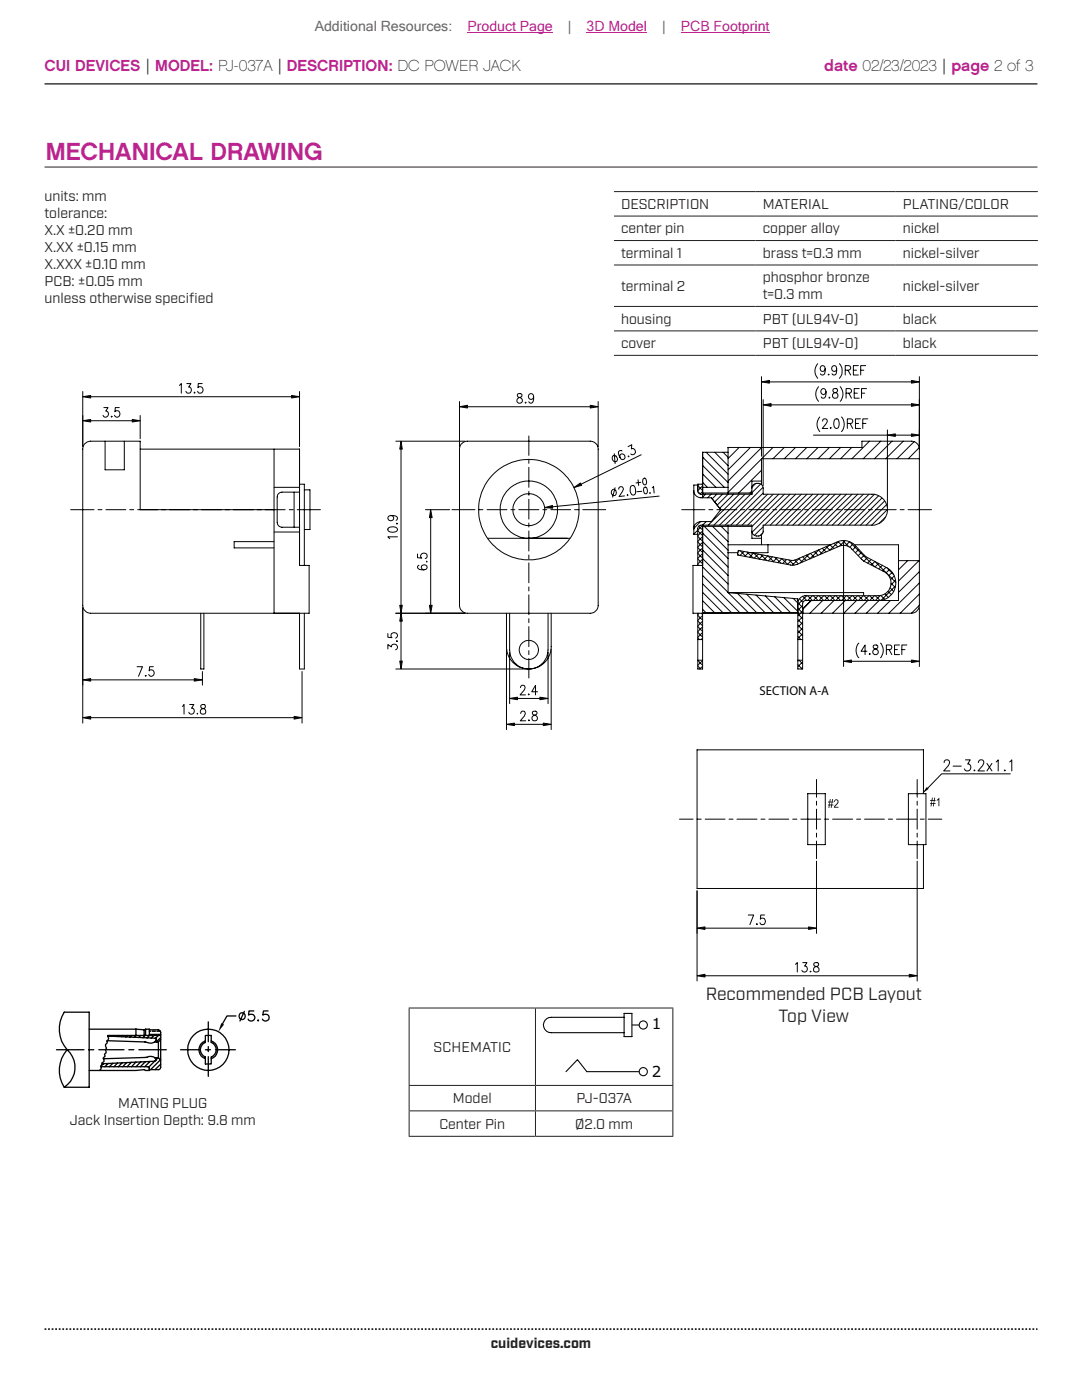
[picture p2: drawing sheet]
<svg xmlns="http://www.w3.org/2000/svg" width="216mm" height="279mm" viewBox="0 0 216 279" stroke-linecap="round" stroke-linejoin="round" font-family="sans-serif">
<path d="M8.9 16.7h198.1" fill="none" stroke="#231f20" stroke-width=".26"/>
<path d="M8.9 265.3h198.1" fill="none" stroke="#231f20" stroke-width=".35" stroke-dasharray=".4 .4 .4 .4 .4 .4" stroke-dashoffset=".7" stroke-linecap="butt"/>
<g fill="none" stroke="#040503" stroke-width=".2">
<path d="M161.2 158.4h3.5v10.2h-3.5zM162.9 155.6v3.5M162.9 159.9v.8M181.3 158.4h3.5v10.2h-3.5zM183 155.6v3.5M183 159.9v.8M184.3 158.4v-8.8h-45.2v27.7h45.2v-8.7M135.6 163.5h2.7M139.1 177.8v8.5M139.1 163.5h.8M140.7 163.5h4M145.5 163.5h.8"/>
<path d="M147 163.5h4M151.8 163.5h.8M153.4 163.5h4M158.2 163.5h.8M159.8 163.5h4M162.9 161.5v4M162.9 166.3v.8M162.9 167.9v3.5M162.9 171.9v14.4M164.6 163.5h.7M166.1 163.5h4M170.9 163.5h.8"/>
<path d="M172.5 163.5h4M177.3 163.5h.8M178.9 163.5h3.9M183 161.5v4M183 166.3v.8M183 167.9v3.5M183.6 163.5h.8M185.2 163.5h2.7M140.7 185.2h20.6"/>
</g>
<path d="M139.1 185.2l1.6-.2v.5z" fill="#040503"/>
<path d="M139.1 185.2l1.6-.2v.5z" fill="none" stroke="#040503" stroke-width=".2"/>
<path d="M161.3 185l1.6 .2-1.6 .3z" fill="#040503"/>
<path d="M139.1 177.8v18M183 171.9v23.9M140.7 194.7h40.7M149.3 182.6h1.1l-.8 1.9M151 184.3v.2zM152.6 182.6h-.8l-.1 .8a.6 .6 0 0 1 .9 .1 .6 .6 0 0 1 0 .8 .6 .6 0 0 1-.9 0l-.1-.1M161.3 185l1.6 .2-1.6 .3z" fill="none" stroke="#040503" stroke-width=".2"/>
<path d="M139.1 194.7l1.6-.3v.6z" fill="#040503"/>
<path d="M139.1 194.7l1.6-.3v.6z" fill="none" stroke="#040503" stroke-width=".2"/>
<path d="M181.4 194.4l1.6 .3-1.6 .3z" fill="#040503"/>
<path d="M158.7 192.4l.4-.3v1.9M160.2 192.1h.8l-.4 .7a.58 .58 0 0 1 .4 .9 .58 .58 0 0 1-1 0M161.7 193.8v.2zM162.5 192.2a.38 .38 0 0 0 .1 .6 .61 .61 0 0 1 .8 .4 .61 .61 0 0 1-.4 .8 .55 .55 0 0 1-.7-.4 .55 .55 0 0 1 .5-.7l.3-.1a.38 .38 0 0 0 .2-.6zM181.4 194.4l1.6 .3-1.6 .3z" fill="none" stroke="#040503" stroke-width=".2"/>
<path d="M184.9 157.1l.4 .3-1.3 1z" fill="#040503"/>
<path d="M188.4 152.2l.1-.3a.57 .57 0 0 1 .9 0 .83 .83 0 0 1-.2 .9l-.9 1.1h1.3M190.2 152.9h1.6M192.6 151.6h1l-.5 .9a.68 .68 0 0 1 .5 1 .68 .68 0 0 1-1.2-.1M194.4 153.6v.3zM195.2 152.2l.4-.6h.4l.2 .3a.83 .83 0 0 1-.1 .9l-1 1.1h1.3M196.9 152.4l1 1.5M197.9 152.4l-1 1.5M198.8 152.1l.4-.5v2.3M200.5 153.6v.3zM201.5 152.1l.4-.5v2.3M201.6 154.4h-13.7l-2.8 2.9" fill="none" stroke="#040503" stroke-width=".2"/>
<g fill="#040503">
<path d="M165.6 159.5h.2l-.1 .5h.3l.1-.5h.1l-.1 .5h.2v.1h-.2l-.1 .5h.3v.1h-.3l-.1 .5h-.1v-.5h-.2l-.1 .5h-.2l.1-.5h-.2v-.1h.2l.1-.5h-.3v-.1h.3zM165.6 160.1v.5h.3l.1-.5z" fill-rule="evenodd"/>
<path d="M166.6 159.6a.53 .53 0 0 1 .7 .3 .53 .53 0 0 1-.3 .7l-.4 .4h.7v.2h-.9l.1-.3a1.02 1.02 0 0 0 .6-1.1l-.3-.1-.2 .3h-.2z" fill-rule="evenodd"/>
<path d="M186 159.2h.1v.5h.2l.1-.5h.2l-.1 .5h.2v.2h-.2l-.1 .4h.3v.1h-.3l-.1 .5h-.2l.1-.5h-.3l-.1 .5h-.1l.1-.5h-.2v-.1h.2l.1-.4h-.3v-.2h.3zM186 159.9l-.1 .4h.4v-.4z" fill-rule="evenodd"/>
<path d="M187 159.6l.4-.4v1.7h-.1v-1.3l-.4 .3z" fill-rule="evenodd"/>
</g>
<path d="M16.5 82.9v6.2M18.1 84h8.3M28 82.9v4.7" fill="none" stroke="#040503" stroke-width=".2"/>
<path d="M16.5 84l1.6-.3v.5z" fill="#040503"/>
<path d="M16.5 84l1.6-.3v.5z" fill="none" stroke="#040503" stroke-width=".2"/>
<path d="M26.4 83.7l1.6 .3-1.6 .2z" fill="#040503"/>
<path d="M16.5 78.1v11M18.1 79.2h40.1M59.8 78.1v11M20.7 81.3h.9l-.5 .7a.58 .58 0 0 1 .5 .9 .58 .58 0 0 1-1 0M22.3 83v.3zM23.8 81.3h-.8l-.1 .9a.59 .59 0 0 1 .9 0 .59 .59 0 0 1-.1 .9 .59 .59 0 0 1-.9-.2M26.4 83.7l1.6 .3-1.6 .2z" fill="none" stroke="#040503" stroke-width=".2"/>
<path d="M16.5 79.2l1.6-.3v.5z" fill="#040503"/>
<path d="M16.5 79.2l1.6-.3v.5z" fill="none" stroke="#040503" stroke-width=".2"/>
<path d="M58.2 78.9l1.6 .3-1.6 .2z" fill="#040503"/>
<g fill="none" stroke="#040503" stroke-width=".2">
<path d="M35.8 76.9l.4-.4v2M37.3 76.5h.8l-.5 .8a.58 .58 0 0 1 .5 .9 .58 .58 0 0 1-1-.1M38.8 78.3v.2zM40.3 76.5h-.7l-.1 .9a.6 .6 0 0 1 .9 0 .6 .6 0 0 1 0 .8 .6 .6 0 0 1-.9 .1l-.1-.2M58.2 78.9l1.6 .3-1.6 .2zM21 88.1v5.7h3.8v-5.7M28 89.6h31.8v23.2h1.9v9.6h-43.6a1.63 1.63 0 0 1-1.6-1.6v-31.2a1.56 1.56 0 0 1 1.6-1.5h9.9v13.6M54.7 89.6v32.8M59.8 96.6h.9v16.2M60.7 97.8h1.2v7.9h-1.2M91.7 80.1v9M92.1 88.6l1-.5h24.8l.7 .2a1.57 1.57 0 0 1 .8 1.3v31.2a1.63 1.63 0 0 1-1.6 1.6h-24.5a1.63 1.63 0 0 1-1.6-1.6v-31.3z"/>
<path d="M93.3 81.2h24.5M105.5 87v3.9M105.5 91.7v.8M105.5 93.3v4M105.5 98.1v.7M105.5 99.6v4M119.4 80.1v9M14.1 101.7h4.7M19.6 101.7h.7M21.1 101.7h4M25.9 101.7h.8M27.5 101.7h29.4"/>
<path d="M57.7 101.7h.8M59.3 101.7h4.6M97.3 107.4h16.4M105.5 104.4v.8M105.5 106v4M105.5 110.8v.8M105.5 112.3v4M105.5 117.1v.8M105.5 118.7v4M105.5 123.5v.8M105.5 125.1v4M105.5 129.8v.8"/>
<path d="M105.5 131.4v3.9"/>
<circle cx="105.5" cy="101.7" r="5.7"/>
<circle cx="105.5" cy="101.7" r="3.2"/>
</g>
<path d="M91.7 81.2l1.6-.3v.5z" fill="#040503"/>
<path d="M91.7 81.2l1.6-.3v.5z" fill="none" stroke="#040503" stroke-width=".2"/>
<path d="M117.8 80.9l1.6 .3-1.6 .2z" fill="#040503"/>
<path d="M103.3 78.6a.4 .4 0 0 0 .1 .7 .62 .62 0 0 1 .8 .5 .62 .62 0 0 1-.7 .7 .64 .64 0 0 1-.3-.8 .64 .64 0 0 1 .7-.4 .38 .38 0 0 0 .2-.7zM106.5 79.2l-.1-.4a.5 .5 0 0 0-.9 0 .55 .55 0 0 0 .1 .8 .55 .55 0 0 0 .8-.1l.1-.3a.94 .94 0 0 1-.6 1.3l-.4-.3M104.8 80.3h.1v.2zM117.8 80.9l1.6 .3-1.6 .2zM84.9 101.7h4.8M85.9 103.3v17.5M84.9 122.4h7.9" fill="none" stroke="#040503" stroke-width=".2"/>
<path d="M85.9 101.7l.3 1.6h-.5z" fill="#040503"/>
<path d="M85.9 101.7l.3 1.6h-.5z" fill="none" stroke="#040503" stroke-width=".2"/>
<path d="M85.7 120.8h.5l-.3 1.6z" fill="#040503"/>
<path d="M79 88.1h13.8M80 89.6v31.2M83.3 110.6v.7l.8 .1a.59 .59 0 0 1 .1-.9 .59 .59 0 0 1 .8 .1 .59 .59 0 0 1-.1 .9M83.6 112.8l-.3 .5a1.07 1.07 0 0 0 1.3 .4 .52 .52 0 0 1-.5-.8 .57 .57 0 0 1 .8-.2 .57 .57 0 0 1 .2 .8l-.5 .2M85.1 112v.2zM79 122.4h13.8M85.7 120.8h.5l-.3 1.6z" fill="none" stroke="#040503" stroke-width=".2"/>
<path d="M80 88.1l.3 1.5h-.5z" fill="#040503"/>
<path d="M80 88.1l.3 1.5h-.5z" fill="none" stroke="#040503" stroke-width=".2"/>
<path d="M79.8 120.8h.5l-.3 1.6z" fill="#040503"/>
<path d="M77.5 105.4a1.36 1.36 0 0 1 1.8 .2v.2a1.22 1.22 0 0 1-1.9 0zM78 102.9l-.4 .1a.5 .5 0 0 0 0 .8 .55 .55 0 0 0 .8 0 .55 .55 0 0 0-.1-.8l-.3-.1a.94 .94 0 0 1 1.3 .6l-.3 .3M79.2 104.4l.1 .1-.1 .1zM79.3 107.1h-1.9l.4 .4M79 122.4h13.8M79 133.5h26M79.8 120.8h.5l-.3 1.6zM80 124v7.9" fill="none" stroke="#040503" stroke-width=".2"/>
<path d="M80 122.4l.3 1.6h-.5z" fill="#040503"/>
<path d="M80 122.4l.3 1.6h-.5z" fill="none" stroke="#040503" stroke-width=".2"/>
<path d="M79.8 131.9h.5l-.3 1.6z" fill="#040503"/>
<path d="M77.4 129.5v-.9l.7 .5a.59 .59 0 0 1 .9-.4 .59 .59 0 0 1-.1 1M77.4 126.4v.8l.8 .1a.59 .59 0 0 1 .1-.9 .59 .59 0 0 1 .8 .1 .59 .59 0 0 1-.2 .8M79.2 127.9l.1 .1-.1 .1zM79.8 131.9h.5l-.3 1.6zM101.1 122.4v6.7a4.5 4.5 0 0 0 4.4 4.4 4.5 4.5 0 0 0 4.5-4.4v-6.7M101.7 122.4v7.3a3.8 3.8 0 0 0 3.8 3.8 3.8 3.8 0 0 0 3.9-3.8v-7.3M101.7 130.2v10.2M103.3 139.4h4.4M109.4 130.2v10.2" fill="none" stroke="#040503" stroke-width=".2"/>
<path d="M101.7 139.4l1.6-.3v.5z" fill="#040503"/>
<path d="M101.7 139.4l1.6-.3v.5z" fill="none" stroke="#040503" stroke-width=".2"/>
<path d="M107.7 139.1l1.7 .3-1.7 .2z" fill="#040503"/>
<path d="M101.1 129.6v16M103.9 137.2l.1-.4a.53 .53 0 0 1 .7 .2 .53 .53 0 0 1-.1 .8l-.8 .9h1.1M105.5 138.5v.2zM107.3 138.1h-1.2l.8-1.3v1.9M107.7 139.1l1.7 .3-1.7 .2zM110 129.6v16M102.6 144.6h5.8" fill="none" stroke="#040503" stroke-width=".2"/>
<path d="M101.1 144.6l1.5-.3v.5z" fill="#040503"/>
<path d="M101.1 144.6l1.5-.3v.5z" fill="none" stroke="#040503" stroke-width=".2"/>
<path d="M108.4 144.3l1.6 .3-1.6 .2z" fill="#040503"/>
<path d="M16.5 121.3v15.4M18.1 135.7h20.7M40.4 134v2.7M103.9 142.4l.3-.5 .5 .1 .1 .3-.2 .6-.8 .9h1.1M105.5 143.6v.2zM106.3 142a.4 .4 0 0 0 .1 .6 .69 .69 0 0 1 .7 .4 .69 .69 0 0 1 0 .8 .57 .57 0 0 1-.9-.2 .57 .57 0 0 1 .4-.8l.3-.2a.38 .38 0 0 0 .2-.6zM108.4 144.3l1.6 .3-1.6 .2z" fill="none" stroke="#040503" stroke-width=".2"/>
<path d="M16.5 135.7l1.6-.3v.5z" fill="#040503"/>
<path d="M16.5 135.7l1.6-.3v.5z" fill="none" stroke="#040503" stroke-width=".2"/>
<path d="M38.8 135.4l1.6 .3-1.6 .2z" fill="#040503"/>
<path d="M16.5 121.3v23M27.3 133.1h1.1l-.8 1.9M29 134.8h.1v.2zM30.6 133.1h-.8v.8a.6 .6 0 0 1 .8 0 .6 .6 0 0 1 0 .8 .6 .6 0 0 1-.8 .1l-.1-.2M38.8 135.4l1.6 .3-1.6 .2zM59.8 122.4v11.1M60.3 134v10.3M60.7 122.4v11.1M18.1 143.2h40.6" fill="none" stroke="#040503" stroke-width=".2"/>
<path d="M16.5 143.2l1.6-.2v.5z" fill="#040503"/>
<path d="M16.5 143.2l1.6-.2v.5z" fill="none" stroke="#040503" stroke-width=".2"/>
<path d="M58.7 143l1.6 .2-1.6 .3z" fill="#040503"/>
<g fill="none" stroke="#040503" stroke-width=".2">
<path d="M122.3 91a.64 .64 0 0 1 .8 .3 .64 .64 0 0 1-.2 .8 .71 .71 0 0 1-.7-.3 .71 .71 0 0 1 .1-.8zM122.6 90.6l.1 1.9M124.1 90l-.1-.1a.5 .5 0 0 0-.6 .6l.3 .8a.51 .51 0 0 1 .3-.7 .57 .57 0 0 1 .8 .5 .57 .57 0 0 1-.9 .5l-.2-.3M125.3 89.1l.8-.3-.1 .8a.59 .59 0 0 1 .8 .6 .59 .59 0 0 1-.9 .4M125.4 91v.2zM127.9 90.8l-12 5.8M90.2 101.7h4.6M95.6 101.7h.8M97.2 101.7h3.9M101.9 101.7h.8M103.5 101.7h4M108.3 101.7h.8"/>
<path d="M109.9 101.7h4M114.6 101.7h.8M116.3 101.7h4.6M40.1 122.4v11.1h.6v-11.1M59.8 133.5h.9M36.4 141l.3-.4v1.9M37.8 140.6h.9l-.5 .7a.58 .58 0 0 1 .5 1 .58 .58 0 0 1-1-.2M39.4 142.3v.2zM40.1 140.7a.4 .4 0 0 0 .2 .6 .61 .61 0 0 1 .8 .7 .61 .61 0 0 1-1 .4v-.1a.68 .68 0 0 1 0-.7 .68 .68 0 0 1 .7-.3l.1-.1v-.5l-.2-.1zM58.7 143l1.6 .2-1.6 .3z"/>
<circle cx="105.5" cy="101.7" r="10"/>
<circle cx="105.5" cy="129.7" r="1.9"/>
</g>
<path d="M114.5 97.3l1.3-.9 .3 .4z" fill="#040503"/>
<g fill="none" stroke="#040503" stroke-width=".2">
<path d="M114.5 97.3l1.3-.9 .3 .4zM122.2 97.8a.62 .62 0 0 1 .8 .3 .62 .62 0 0 1-.3 .8 .64 .64 0 0 1-.7-.4 .64 .64 0 0 1 .2-.7zM122.7 97.3l-.5 1.9M123.5 97.6h-.1a.48 .48 0 0 1 .6-.5 .48 .48 0 0 1 .4 .5l-.9 1.5 1.1-.1M125.2 98.7v.2zM125.9 97l.4-.1a1.39 1.39 0 0 1 .4 1.8l-.4 .1a1.26 1.26 0 0 1-.4-1.8zM127.3 95.8l.1 1.1M127.9 96.3l-1 .1M128.1 98.1h-1M128.4 95.6l.2-.2a.76 .76 0 0 1 .1 1.4 .81 .81 0 0 1-.3-1.2zM128.5 97.3l.2-.1a.8 .8 0 0 1 .2 1.4h-.1a.97 .97 0 0 1-.3-1.3zM129.6 98.4h.1z"/>
<path d="M130.2 97.3l.2-.2 .1 1.3M131.5 99l-21.2 2.1"/>
</g>
<path d="M108.7 101.3l1.5-.4 .1 .5z" fill="#040503"/>
<g fill="none" stroke="#040503" stroke-width=".2">
<path d="M54.7 97.3h5.1M58.7 98.2v7M59.8 98.2l-3.9 .1a.93 .93 0 0 0-.6 .9l.1 5.2a.93 .93 0 0 0 .9 .8h3.5M138.4 98v8.6h.8M139.2 96.8h-.8a2.23 2.23 0 0 0 .5 2.1l1 .4h2l1.9 2.4-1.9 2.4h-2a1.42 1.42 0 0 0-1.5 1.5M140.2 97.3h5.1M140.2 98.4h9.8M140.2 96.3l1 1M140.2 94.6l2.7 2.7M140.2 92.9l4.3 4.4M140.2 91.2l5.1 5.1M140.8 98.6l-.6 .6"/>
<path d="M140.9 90.3l4.4 4.3M141.9 98.6l-.7 .7M142.6 90.3l2.7 2.6M143 98.6l-.9 1M144.2 98.6l-1.6 1.6M144.3 90.3l1 1M145.3 90.3h-5.1v9M145.3 89.3v.1M146.4 98.6l-2.8 2.8M147.5 89.3l-2.2 2.2M147.5 98.6l-6.2 6.2M148.7 98.6l-6.3 6.2"/>
<path d="M149.7 89.3l-4.4 4.5M149.8 98.6l-6.2 6.2M150 97.4a1.09 1.09 0 0 1 1.6-.9l.2 .1a.86 .86 0 0 1 .5 .8v1.2h21.7a3.1 3.1 0 0 1 3.1 3.1 3.1 3.1 0 0 1-3.1 3.1h-21.7l-.1 1.5a1.19 1.19 0 0 1-1.8 .5l-.4-.8M150 98l-.3 .4M150.8 96.5l-.7 .7M151.8 96.6l-1.8 1.7M151.9 96h-1.9v2.6h-10.1a.64 .64 0 0 1-.7-.6v-1.4h1M151.9 91.6l-6.6 6.7M151.9 93.8l-4.5 4.6M152 89.3l-6.7 6.7M152.2 97.3l-4.4 4.4M152.3 98.4l-6.5 6.4"/>
<path d="M153.2 98.6l-6.3 6.2M154.2 89.3l-2.2 2.3M154.3 98.6l-6.2 6.2M155.4 98.6l-6.2 6.2M156.5 89.3l-2.3 2.3M156.5 98.6l-6.5 6.5M157.7 98.6l-7.6 7.6M158.7 89.3l-2.2 2.3M158.8 98.6l-6.2 6.2M159.9 98.6l-6.2 6.2M161 89.3l-2.3 2.3M161 98.6l-6.2 6.2"/>
<path d="M162.2 98.6l-6.3 6.2M162.3 86.8h14.8M163.2 89.3l-2.2 2.3M163.3 98.6l-6.2 6.2M164.4 98.6l-6.2 6.2M165.5 89.3l-2.3 2.3M165.5 98.6l-6.2 6.2M166.7 98.6l-6.3 6.2M167.7 89.3l-2.2 2.3M167.8 98.6l-6.2 6.2M168.9 98.6l-6.2 6.2M169.9 89.3l-2.2 2.3"/>
<path d="M170 98.6l-3.1 3.1M171.2 98.6l-6.3 6.2M172.3 98.6l-6.2 6.2M173.4 98.6l-6.2 6.2M173.5 88.1l-3.5 3.5M174.5 98.6l-6.2 6.2M175.3 98.9l-5.9 5.9M175.7 88.1l-3.5 3.5M176 99.4l-5.4 5.4M176.5 100l-4.8 4.8M177.1 85.8v15.4M178 88.1l-3.5 3.5"/>
<path d="M178.7 86.8h3.2M180.2 88.1l-3.5 3.5M182.4 88.1l-3.4 3.5M183.4 89.3l-2.2 2.3M183.4 85.8v3.3M183.4 91.6h-31.5v5.1M54.7 108.1h-8v1.2h8M54.7 106.2h5.1M108.7 101.3l1.5-.4 .1 .5zM136 101.7h4.7M139.2 105.8l-.8 .8M139.8 104.1l-1.4 1.4"/>
<path d="M140.2 112.8h-1.9v9.6h43.6M140.2 105.1h9.8M140.2 119.9l2.4 2.4M140.2 118.2l4 4.1M140.2 116.5l5.7 5.8M140.2 114.8l7.4 7.5M140.2 113.1l5.1 5.1M140.2 111.5l5.1 5.1M140.2 109.8l5.1 5M140.2 108.1l5.1 5.1M140.2 106.4l5.1 5.1M140.5 105.1l4.8 4.7"/>
<path d="M140.9 104.1l-.7 .7v28.7h-1v-11.1M141.4 101.7h.8M142.2 105.1l3.1 3M143 101.7h4M143.1 100.8l2.2-2.2v-9.3h26.7v-1.2h10.2a1.52 1.52 0 0 1 1.2 1.5v31.2M143.9 105.1l1.4 1.3M145.3 118.3l13.9 1.2v14h1M145.3 104.8v13.5M145.3 118.3h27v.6M145.3 110.3h1.9M145.3 108.7h20.4M145.3 118.3l4 4"/>
<path d="M147.2 110.8l.1-1 10.6 2M147.2 118.4l3.8 3.9M147.8 101.7l-3.1 3.1M147.8 101.7h.8M149 118.6l3.7 3.7M149.4 101.7h4M150.9 118.8l3.5 3.5M151.9 107.4h-1.9v-2.6h-10.1a.64 .64 0 0 0-.7 .7v7.3M151.9 106.7v2M152.2 106.3l-.6 .6M152.3 105.1l-1.8 1.7M152.7 118.9l3.3 3.4"/>
<path d="M153.2 108.7v1.6h-3.3M154.2 101.7h.8M154.6 119.1l3.1 3.2M155.8 101.7h3.9M156.4 119.3l2.8 2.7M158.3 119.4l.9 .9M159.2 119.8h.1M160.5 101.7h.8M161.8 119.8l-1.6 1.6v1M161.9 119.8l-1.7 1.8M162.1 101.7h4M164.2 119.8l-2.6 2.6"/>
<path d="M166.4 119.8l-2.5 2.6M166.9 101.7l-3.1 3.1M166.9 101.7h.8M168.5 101.7h3.9M168.7 119.8l-2.6 2.6M170.9 119.8l-2.5 2.6M172.6 110.9l-1.9-2a3.2 3.2 0 0 0-3.8-.7l-8.2 3.6M172.9 111.2l4 2.1a3.5 3.5 0 0 1 1.7 3.9 3.5 3.5 0 0 1-3.4 2.6M173.2 119.8l-2.6 2.6M173.3 101.7h.8M174.9 101.7h3.9M175.4 119.8l-2.5 2.6"/>
<path d="M176.7 103.2l-1.3 1.3M176.9 100.7l-4.1 4.1M177.1 101.7l-3.2 3.1M177.7 119.8l-2.6 2.6M179.3 108.7v11.1h-18.5M179.3 111.9h4.1M179.6 101.7h.8M181.1 111.9l-1.8 1.8M181.2 101.7h4.7M183.4 111.9l-4.1 4.1M183.4 114.1l-4.1 4.1M183.4 116.3l-6 6.1"/>
<path d="M183.4 118.6l-3.8 3.8M139.2 131.8h1M139.2 127.6h1M140.2 122.3h19M140.2 121.6l.7 .7M159.2 131.8h1M159.2 127.6h1M183.4 120.8v.2a1.58 1.58 0 0 1-1.5 1.4M183.4 120.8l-1.5 1.6"/>
</g>
<path d="M181.9 86.6l1.5 .2-1.5 .3z" fill="#040503"/>
<path d="M181.9 86.6l1.5 .2-1.5 .3z" fill="none" stroke="#040503" stroke-width=".2"/>
<path d="M177.1 86.8l1.6-.2v.5z" fill="#040503"/>
<g fill="none" stroke="#040503" stroke-width=".2">
<path d="M152.3 79.8v17.1M183.4 79.8v9.3M153.9 80.8h28M163.6 83.2a2.21 2.21 0 0 0 0 2.9M164.2 84.1v-.3l.2-.2 .6 .2a.65 .65 0 0 1-.2 .8l-.7 .9h1.1M165.7 85.4h.1l-.1 .1zM166.6 83.7l.4-.1a1.12 1.12 0 0 1 .4 1.5l-.2 .3-.3 .1a1.31 1.31 0 0 1-.3-1.8zM167.9 83.2a2.22 2.22 0 0 1 0 2.9M169.1 84.5l.9-.1 .2-.3-.1-.3-.3-.2h-.7v1.9M169.6 84.5l.6 1M170.7 84.5h.6M171.7 83.6h-1v1.9h1"/>
<path d="M172.2 84.5h.6M173.2 83.6h-1v1.9M177.1 86.8l1.6-.2v.5z"/>
</g>
<path d="M181.9 80.5l1.5 .3-1.5 .3z" fill="#040503"/>
<path d="M181.9 80.5l1.5 .3-1.5 .3z" fill="none" stroke="#040503" stroke-width=".2"/>
<path d="M152.3 80.8l1.6-.3v.6z" fill="#040503"/>
<g fill="none" stroke="#040503" stroke-width=".2">
<path d="M151.9 75.2v15.9M153.5 76.2h28.4M163.3 77.2a2.22 2.22 0 0 0 0 2.9M164.8 78.2l-.1-.4a.53 .53 0 0 0-.7 0 .53 .53 0 0 0 0 .7 .53 .53 0 0 0 .7 0l.1-.3a.94 .94 0 0 1-.6 1.3l-.3-.3M165.5 79.3v.2zM166.3 77.6a.46 .46 0 0 0 .1 .7 .62 .62 0 0 1 .8 .4 .62 .62 0 0 1-.4 .8h-.3a.62 .62 0 0 1-.4-.8 .62 .62 0 0 1 .8-.4 .41 .41 0 0 0 .2-.4 .41 .41 0 0 0-.3-.4zM167.7 77.2a2.21 2.21 0 0 1 0 2.9M168.8 78.5l.9-.1 .2-.3-.2-.5-.9-.1v2M169.4 78.5l.5 1M170.4 78.5h.7M171.4 77.5h-1v2h1M171.9 78.5h.6"/>
<path d="M172.9 77.5h-1v2M183.4 75.2v13.9M152.3 80.8l1.6-.3v.6z"/>
</g>
<path d="M181.9 75.9l1.5 .3-1.5 .3z" fill="#040503"/>
<path d="M181.9 75.9l1.5 .3-1.5 .3z" fill="none" stroke="#040503" stroke-width=".2"/>
<path d="M151.9 76.2l1.6-.3v.6z" fill="#040503"/>
<g fill="none" stroke="#040503" stroke-width=".2">
<path d="M151.9 76.2l1.6-.3v.6zM163.2 72.6a2.21 2.21 0 0 0 0 2.9M164.7 73.6l-.1-.4a.47 .47 0 0 0-.9 0v.3a.55 .55 0 0 0 .5 .6l.4-.2 .1-.3a.87 .87 0 0 1-.7 1.2l-.3-.2M165.3 74.7v.1zM166.9 73.6v-.4a.47 .47 0 0 0-.9 0 .56 .56 0 0 0 .1 .7 .56 .56 0 0 0 .6 .1l.2-.4a.89 .89 0 0 1-.5 1.2l-.4-.2M167.5 72.6a2.21 2.21 0 0 1 0 2.9M168.7 73.9l.9-.1 .1-.3v-.4l-.3-.1h-.7v1.8M169.2 73.9l.5 .9M170.3 73.9h.6M171.3 73h-1v1.8h1M171.7 73.9h.7M172.7 73h-1v1.8"/>
<path d="M158.7 111.8h-.8M160.8 119.8h-.1a.57 .57 0 0 0-.5 .7v13M160.8 118.9a1.56 1.56 0 0 0-1.6 1.6M167.3 109.1l-8.3 3.5-.6 .2-11.2-2M167.3 109.1l1.3-.3 1.1 .5 2.6 2.7 4.1 2.1a2.53 2.53 0 0 1 1.3 2.9 2.53 2.53 0 0 1-2.5 1.9h-14.6M168.3 108.3v24.7M170.5 108.7h8.8M172.6 110.9l.3 .3M169.9 132h12M183.4 121.3v11.7"/>
</g>
<path d="M168.3 132l1.6-.3v.5z" fill="#040503"/>
<path d="M168.3 132l1.6-.3v.5z" fill="none" stroke="#040503" stroke-width=".2"/>
<path d="M181.9 131.7l1.5 .3-1.5 .2z" fill="#040503"/>
<g fill="none" stroke="#040503" stroke-width=".2">
<path d="M139.2 98.1l.6 .5M139.2 96.9l1 1M139.4 96.6l-.2 .2M140 96.6l.2 .2M140.2 98.1l-.5 .5M140.2 97l-1 .9M139.2 112.7l.2 .1M139.2 111.6l1 .9M139.2 110.4l1 1M139.2 109.3l1 1M139.2 108.2l1 .9M139.2 107.1l1 .9"/>
<path d="M139.2 105.9l1 1M139.4 105l.8 .8M140.2 112.7l-.2 .1M140.2 111.6l-1 1M140.2 110.5l-1 .9M140.2 109.3l-1 1M140.2 108.2l-1 1M140.2 107.1l-1 1M140.2 106l-1 .9M140.2 104.8l-1 1M147.2 110.6l.3 .2M147.5 109.9l-.2 .2"/>
<path d="M147.7 109.9l1.2 1.2M148.5 110.1l-.8 .7M149.1 110.1l1.2 1.2M149.4 110.2l-.8 .9M150.4 110.4l-.9 .8M150.4 110.4l1.3 1.2M151.3 110.6l-.8 .8M151.8 110.7l1.2 1.2M152.2 110.8l-.8 .8M153.2 110.9l-.8 .9M153.2 110.9l1.2 1.2M154.2 111.1l-.9 .8"/>
<path d="M154.6 111.2l1.2 1.2M155.1 111.3l-.8 .8M156 111.5l1.2 1.2M156 111.5l-.8 .8M157 111.6l-.8 .9M157.4 111.7l1 1.1M157.9 111.8l-.8 .8M158.6 111.8l.7 .7M159.4 111.4l.7 .8M159.5 119.5l.7 .7M159.5 111.4l-1.4 1.4M160.2 119l.8 .8"/>
<path d="M160.2 111.1l.7 .7M160.9 110.8l.8 .7M161 118.9l-1.8 1.8M161.2 118.9l.9 .9M161.5 110.6l-1.8 1.7M161.7 110.4l.7 .8M162.1 118.9l-.9 .9M162.3 118.9l.9 .9M162.5 110.1l.7 .7M163.2 118.9l-.9 .9M163.3 109.8l.7 .7M163.4 118.9l1 .9"/>
<path d="M163.4 109.7l-1.8 1.8M164.1 109.4l.7 .7M164.4 118.9l-1 .9M164.5 118.9l1 .9M164.9 109.1l.7 .7M165.4 108.8l-1.8 1.9M165.5 118.9l-1 .9M165.7 118.9l.9 .9M165.7 108.8l.7 .7M166.4 108.4l.8 .7M166.6 118.9l-.9 .9M166.8 118.9l.9 .9"/>
<path d="M167.2 108.1l.8 .7M167.4 108.1l-1.9 1.7M167.7 118.9l-.9 .9M167.9 118.9l1 .9M168.2 107.9l1.2 1.2M168.6 107.9l-1.1 1.1M168.7 108.9l.8-.8 5 5M168.9 118.9l-1 .9M169 118.9l1 .9M170 118.9l-1 .9M170.2 118.9l.9 .9M170.2 108.5l-.6 .7"/>
<path d="M170.8 109.1l-.6 .6M171.1 118.9l-.9 .9M171.3 118.9l.9 .9M171.4 109.6l-.7 .7M171.9 110.2l-.7 .7M172.2 118.9l-.9 .9M172.4 118.9l1 .9M172.4 110.8l-.6 .7M173.1 111.3l-.7 .7M173.4 118.9l-1 .9M173.5 118.9l1 .9M173.8 111.7l-.7 .7"/>
<path d="M173.9 112.8l.7-.7 4.1 4.1M174.5 118.9l-1 .9M174.7 118.9l.9 .9M175.3 112.4l-.7 .7M175.7 118.8l-1 1M175.7 118.8l.8 .8M176.1 112.8l-.7 .7M176.6 118.5l.6 .7M176.8 113.2l-.7 .7M176.9 113.3l1.4 1.4M177.2 118l.7 .7M177.5 113.6l-.7 .7"/>
<path d="M177.6 117.3l.7 .8M177.8 116.4l.8 .8M178 114.2l-.6 .7M178.4 114.9l-.7 .8M178.7 116.9l-2.9 2.9M178.7 115.8l-.9 .9M139.2 132.9l.6 .6M139.2 131.8l1 1M139.2 127.3l.4 .3M139.2 126.2l1 .9M139.2 125.1l1 .9M139.2 123.9l1 1"/>
<path d="M139.2 122.8l1 1M139.5 122.4l-.3 .3M139.9 122.4l.3 .2M140.2 133l-.6 .5M140.2 131.8l-1 1M140.2 127.3l-.3 .3M140.2 126.2l-1 1M140.2 125.1l-1 1M140.2 124l-1 .9M140.2 122.8l-1 1M159.2 132.6l.9 .9M159.2 127l.6 .6"/>
<path d="M159.2 125.9l1 .9M159.2 124.8l1 .9M159.2 123.6l1 1M159.2 122.5l1 1M159.2 121.4l1 .9M159.2 120.3l1 .9M159.4 131.8l-.2 .1M159.4 131.8l.8 .7M160.2 133.2l-.3 .3M160.2 132.1l-1 1M160.2 127.6h-.1M160.2 126.5l-1 .9"/>
<path d="M160.2 125.3l-1 1M160.2 124.2l-1 1M160.2 123.1l-1 1M160.2 122l-1 .9M160.2 120.8l-1 1M171.4 128.3a2.22 2.22 0 0 0 0 3M173 130h-1.2l.8-1.3v1.9M173.4 130.5h.2l-.1 .1zM174.3 128.8a.4 .4 0 0 0 .1 .6l.4 .2a.56 .56 0 0 1 .5 .5 .56 .56 0 0 1-.4 .5 .58 .58 0 0 1-.7-.3 .92 .92 0 0 1 .9-1 .37 .37 0 0 0-.2-.6zM175.7 128.3a2.21 2.21 0 0 1 0 3M176.9 129.6h.9l.1-.3v-.4l-.3-.2h-.7v1.9M177.4 129.6l.5 1"/>
<path d="M178.5 129.6h.6M179.5 128.7h-1v1.9h1M179.9 129.6h.7M180.9 128.7h-1v1.9M181.9 131.7l1.5 .3-1.5 .2z"/>
</g>
<g fill="none" stroke="#231f20" stroke-width=".2">
<path d="M8.9 33.3h198.1M81.5 201.2h52.9M81.5 216.6h52.9M81.6 201.3v15.2M81.6 216.7v4.9M106.8 201.3v15.2M106.8 216.7v4.9M134.3 201.3v15.2M134.3 216.7v4.9M81.5 221.7h52.9M81.5 226.8h52.9M81.6 221.8v4.9"/>
<path d="M106.8 221.8v4.9M134.3 221.8v4.9"/>
</g>
<path d="M117.1 213.9h11.3M124.5 203h-14.5a1.53 1.53 0 0 0-1.6 1.6 1.53 1.53 0 0 0 1.6 1.5h14.5M124.5 202.2h1.6v4.7h-1.6z" fill="none" stroke="#050504" stroke-width=".22"/>
<circle cx="128.4" cy="213.9" r=".81" fill="#fff"/>
<path d="M127.7 213.9a.71 .71 0 0 1 1.4 0 .71 .71 0 0 1-1.4 0zM127.4 213.9a.95 .95 0 0 0 1.9 0 .95 .95 0 0 0-1.9 0z" fill="#050504"/>
<path d="M112.9 213.9l2.3-2.4 1.9 2.4M126.1 204.6h2.3" fill="none" stroke="#050504" stroke-width=".22"/>
<circle cx="128.4" cy="204.6" r=".81" fill="#fff"/>
<path d="M127.7 204.6a.71 .71 0 0 0 1.4 0 .71 .71 0 0 0-1.4 0zM127.4 204.6a.95 .95 0 0 1 1.9 0 .95 .95 0 0 1-1.9 0z" fill="#050504"/>
<g fill="none" stroke="#050504" stroke-width=".26">
<path d="M11.3 209.5h5.4M13.4 209.5a6.2 6.2 0 0 1-.6-7.5h5v15h-5a6.2 6.2 0 0 1 .6-7.5 4.7 4.7 0 0 1-.6 7.5M17.7 209.5h1M19.7 209.5h5M25.7 209.5h1M27.7 209.5h5.5M36 209.5h4M41 209.5h1M41.6 203.9v4M41.6 208.9v1M41.6 210.9v3.9M43 209.5h4"/>
<path d="M47.1 202.8h-1.8l-.9 1.5"/>
<circle cx="41.6" cy="209.5" r="4.1"/>
</g>
<path d="M44.2 204.2l.5 .3-1.1 1.4z" fill="#050504"/>
<g fill="none" stroke="#050504" stroke-width=".26">
<path d="M17.8 213.6h9.3l1.7-.1 .3 .1h.7M17.8 205.4h9.3M20.6 211.3l8.7-.3a1.19 1.19 0 0 1 1.8 .5M20.6 212.3l-.5 .5M21.4 207.7l7.6 .2M21.5 206.8l9.5 .4a.55 .55 0 0 1-.4 .9l-.4 .1-1.3-.3M21.6 212.3l-.7 .6M21.9 206.6l-.1 .2M22.5 212.2l-.7 .7M22.7 206.6l-.1 .2M23.4 212.2l-.7 .7M23.7 206.6l-.3 .3"/>
<path d="M24.4 212.1l-.8 .8M24.5 206.6l-.2 .3M25.3 212l-.8 .9M25.4 206.6l-.3 .3M26.2 212l-.8 .9M26.3 206.6l-.3 .4M27.1 205.4l1.7 .1 1-.1v1.2l-.5 .6M27.1 205.4v1.2M27.1 212l-.9 .9M27.2 206.6l-.4 .4M28 206.6l-.3 .5M28.1 211.9l-1 1"/>
<path d="M28.8 205.5v1.1M28.9 206.6l-.4 .5M29 211.9l-1 1M29.1 205.4v1.2M29.8 205.5h1.8l.5 .5v7l-.3 .4-2 .1v.1v-.4l-.3-.3h-9.4M29.8 206.4h2.3M29.8 205.8h.3M29.9 211.8l-1 1.1M30.4 205.8h.6M30.7 206.6l-.5 .6M30.9 211.8l-10.5 .5M30.9 207.9h.7"/>
<path d="M30.9 211.8l-1.3 1.2M31.1 211.5l-.2 .3M31.3 205.8h.6M31.6 211.1l-.5 .4M31.6 207.9v3.2h-.7M31.6 211.1l.5 .4M31.6 206.6l-.6 .6M32 211.5l-1.9 2M32.1 206.6h-10.6l.2 .6-.4 .6 .1 .3a.68 .68 0 0 0-.1 1.1l-.2 .3v.7l-.3 .2 .2 .4-.4 .3 .2 .7-.5 .3 .1 .2-.3 .5 .1 .5-.4 .3M32.1 207.5l-.5 .4M32.1 207.1l-.9 .8M32.1 212.4l-1.2 1.1"/>
<path d="M41 206.6h1.1v1.4a1.57 1.57 0 0 1 1.1 1.5 1.57 1.57 0 0 1-1.1 1.5v1.3h-1.1v-1.3a1.57 1.57 0 0 1-1-1.5 1.57 1.57 0 0 1 1-1.5zM41 207.7a1.87 1.87 0 0 0-1.3 1.8 1.87 1.87 0 0 0 1.3 1.8M41.5 209.5h.1M41.6 209.4v.2M42.1 207.7a1.87 1.87 0 0 1 1.3 1.8 1.87 1.87 0 0 1-1.3 1.8M48.8 201.8l-.9 2M50.6 201.8h-.9l-.1 .8a.72 .72 0 0 1 1.1 0 .72 .72 0 0 1-.1 1 .72 .72 0 0 1-1.1-.2M51.5 203.6h-.1l.1 .2 .1-.2M53.5 201.8h-.9l-.2 .8a.72 .72 0 0 1 1.1 0 .72 .72 0 0 1-.1 1 .72 .72 0 0 1-1-.2"/>
<circle cx="48.3" cy="202.8" r=".66"/>
</g>
<path d="M122.5 38.2h84.6M122.5 43.1h84.6M122.5 48h84.6M122.5 52.9h84.6M122.5 61.2h84.6M122.5 66h84.6M122.5 70.9h84.6" fill="none" stroke="#231f20" stroke-width=".2"/>
<path d="M93.3 6.5h17M117.1 6.5h12M135.8 6.5h17.8" fill="none" stroke="#bd238f" stroke-width=".2"/>
<text font-size="4.9" fill="#bd238f" x="9.1" y="31.9">MECHANICAL DRAWING</text>
<g font-size="3.5" fill="#231f20">
<text x="140.8" y="199.6">Recommended PCB Layout</text>
<text x="155.4" y="203.9">Top View</text>
</g>
<g font-size="3.2" fill="#bd238f">
<text x="8.9" y="14.3">CUI DEVICES | MODEL: PJ-037A | DESCRIPTION: DC POWER JACK</text>
<text x="164.5" y="14.3">date 02/23/2023 | page 2 of 3</text>
</g>
<g font-size="3" fill="#050504">
<text x="130.1" y="205.4">1</text>
<text x="130.1" y="215">2</text>
</g>
<g font-size="2.8" fill="#63676b">
<text x="62.8" y="6.1">Additional Resources:</text>
<text x="113.3" y="6.1">|</text>
<text x="132.1" y="6.1">|</text>
</g>
<g font-size="2.8" fill="#bd238f">
<text x="93.3" y="6.1">Product Page</text>
<text x="117.1" y="6.1">3D Model</text>
<text x="135.8" y="6.1">PCB Footprint</text>
</g>
<g font-size="2.8" fill="#231f20">
<text x="8.9" y="40.2">units: mm</text>
<text x="123.9" y="41.7">DESCRIPTION</text>
<text x="152.2" y="41.7">MATERIAL</text>
<text x="180.1" y="41.7">PLATING/COLOR</text>
<text x="8.9" y="43.6">tolerance:</text>
<text x="8.9" y="47">X.X ±0.20 mm</text>
<text x="123.9" y="46.6">center pin</text>
<text x="152.2" y="46.6">copper alloy</text>
<text x="180.1" y="46.6">nickel</text>
<text x="8.9" y="50.4">X.XX ±0.15 mm</text>
<text x="8.9" y="53.8">X.XXX ±0.10 mm</text>
<text x="123.9" y="51.5">terminal 1</text>
<text x="152.2" y="51.5">brass t=0.3 mm</text>
<text x="180.1" y="51.5">nickel-silver</text>
<text x="8.9" y="57.1">PCB: ±0.05 mm</text>
<text x="123.9" y="58.1">terminal 2</text>
<text x="152.2" y="56.4">phosphor bronze</text>
<text x="152.2" y="59.7">t=0.3 mm</text>
<text x="180.1" y="58.1">nickel-silver</text>
<text x="8.9" y="60.5">unless otherwise specif</text>
<text x="37.7" y="60.5">ied</text>
<text x="123.9" y="64.6">housing</text>
<text x="152.2" y="64.6">PBT (UL94V-0)</text>
<text x="180.1" y="64.6">black</text>
<text x="123.9" y="69.5">cover</text>
<text x="152.2" y="69.5">PBT (UL94V-0)</text>
<text x="180.1" y="69.5">black</text>
<text x="86.5" y="209.9">SCHEMATIC</text>
<text x="23.6" y="221.2">MATING PLUG</text>
<text x="90.4" y="220.2">Model</text>
<text x="115.1" y="220.2">PJ-037A</text>
<text x="13.9" y="224.6">Jack Insertion Depth: 9.8 mm</text>
<text x="87.7" y="225.3">Center Pin</text>
<text x="114.8" y="225.3">Ø2.0 mm</text>
<text x="97.9" y="269">cuidevices.com</text>
</g>
<text font-size="2.6" fill="#040503" x="151.6" y="138.6">SECTION A-A</text>
</svg>
